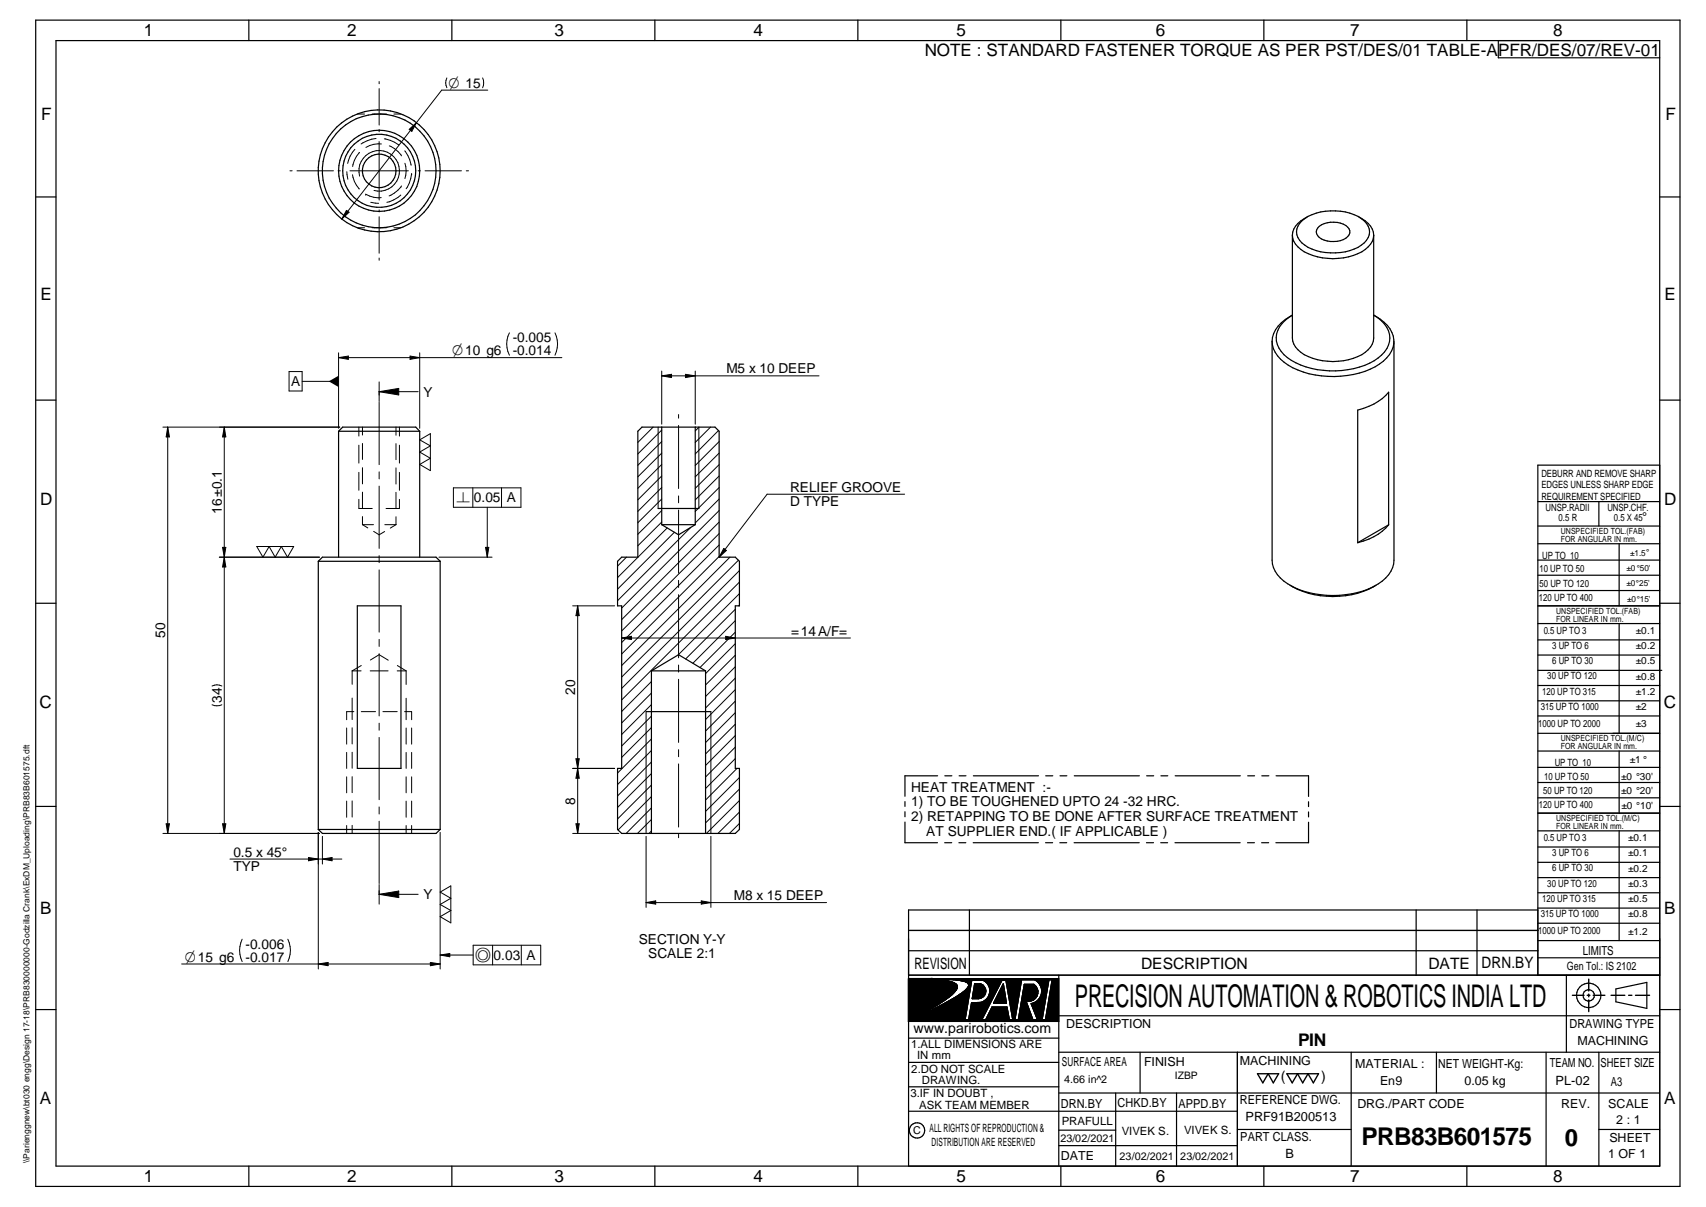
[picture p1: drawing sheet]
<svg xmlns="http://www.w3.org/2000/svg" width="420mm" height="297mm" viewBox="0 0 420 297" stroke-linecap="round" stroke-linejoin="round" font-family="sans-serif">
<g fill="none" stroke="#000" stroke-width=".3">
<path d="M8.8 5h405v287h-405zM13.8 10h395v277h-395zM61.3 5v5M111.3 5v5M161.3 5v5M211.3 5v5M261.3 5v5M311.3 5v5M361.3 5v5M369 10v4.2h39.8M8.8 48.5h5M318.3 57.9v25.3a6.2 6.2 0 0 0 5 5 15.5 15.5 0 0 0 12.9-1.5 4.7 4.7 0 0 0 2.1-3.5v-25.3"/>
<path d="M318.3 57.9a5.4 5.4 0 0 0 3.9 4.5 15.4 15.4 0 0 0 14-1 4.7 4.7 0 0 0 2.1-3.5M320.6 54.4a12.9 12.9 0 0 1 11.8-1.9 6.8 6.8 0 0 1 4.8 3.8 3.8 3.8 0 0 1-1.9 4 13.6 13.6 0 0 1-14 0 3.6 3.6 0 0 1-.7-5.9zM321.9 53.4a5.8 5.8 0 0 0-3.6 4.5M324.9 55.7a6.1 6.1 0 0 1 7 .2 1.65 1.65 0 0 1-.4 2.7 5.9 5.9 0 0 1-7-.6 1.56 1.56 0 0 1 .4-2.3zM334.7 53.4a5.8 5.8 0 0 1 3.6 4.5M408.8 48.5h5M315.6 79.4l2.7-1.8a6.5 6.5 0 0 0-3.9 6.3 8.6 8.6 0 0 0 5.9 5.9 22.1 22.1 0 0 0 18.1-1 7.1 7.1 0 0 0 3.9-5.6 6.7 6.7 0 0 0-4-5.6 8 8 0 0 1 5 6.1 7.4 7.4 0 0 1-4.6 6.6 23.4 23.4 0 0 1-21.4-.4 6.9 6.9 0 0 1-3.9-6.8 6.9 6.9 0 0 1 2.2-3.7zM8.8 98.5h5M313.3 84v53.9a7.8 7.8 0 0 0 5 6.4 23.3 23.3 0 0 0 21.2-.6 7.3 7.3 0 0 0 3.8-5.8v-53.9M408.8 98.5h5M83.4 106.1h20M83.4 106.1l1-1h18l1 1"/>
<path d="M83.4 106.1v31M103.4 106.1v31M157.1 106.1l1-1h18l1 1v31h4l1 1v11h-1v40h1v15l-1 1h-28l-1-1v-15h1v-40h-1v-11l1-1h4zM163 105.1v24M171.2 105.1v24M408.8 114.5h-30.1v125.5M78.4 138.1h30M78.4 138.1l1-1h28l1 1M78.4 138.1v66M108.4 138.1v66M162.1 125.1h10M163 129.1h8.2"/>
<path d="M163 129.1l4.1 2.5 4.1-2.5M342 129.2v-32.7a13.9 13.9 0 0 1-7.6 4.4v32.7M342 129.2a13.3 13.3 0 0 1-7.6 4.4M342 129.2l-7.6 4.4M378.7 123.4h30.1M378.7 133.8h30.1M378.7 137.8h30.1M378.7 129.5h30.1M393.8 123.4v6.1M398.8 133.8v15.3M8.8 148.5h5M88 149.1h10.8v40h-10.8z"/>
<path d="M317.7 144a21.5 21.5 0 0 0 21.2 0M378.7 141.6h30.1M378.7 145.3h30.1M378.7 149.1h30.1M378.7 153.5h30.1M378.7 157.5h30.1M398.8 153.5v27M408.8 148.5h5M159.1 175.1h16M160.4 165.1h13.4M160.4 165.1v40M160.4 165.1l6.7-4 6.7 4"/>
<path d="M173.8 165.1v40M378.7 161.2h30.1M378.7 165h30.6M378.7 168.7h30.1M378.7 172.5h30.1M378.7 176.2h30.1M8.8 198.5h5M222.9 197.3v1.2M222.9 199.8v1.2M230.9 190.9h-8v5.1M232.7 190.9h1.7M236.2 190.9h1.7"/>
<path d="M239.7 190.9h16.1M257.5 190.9h1.8M261.1 190.9h1.7M264.6 190.9h16M282.4 190.9h1.7M285.9 190.9h1.7M289.4 190.9h16.1M307.3 190.9h1.7M310.8 190.9h1.7M314.3 190.9h8v5.1M322.3 197.3v1.2M322.3 199.8v1.2"/>
<path d="M378.7 184.8h30.1M378.7 188.8h30.1M378.7 192.6h30.1M378.7 196.3h30.1M378.7 180.5h30.1M398.8 184.8v15.3M408.8 198.5h5M78.4 204.1l1 1h28l1-1M78.4 204.1h30M222.9 202.3v5.1h8M232.7 207.4h1.7M236.2 207.4h1.7"/>
<path d="M239.7 207.4h16M257.5 207.4h1.7M261 207.4h1.7M264.5 207.4h16.1M282.4 207.4h1.7M285.9 207.4h1.7M289.4 207.4h16M307.2 207.4h1.7M310.7 207.4h1.8M322.3 202.4v5h-8.1M378.7 200.1h30.1M378.7 204.5h30.1"/>
<path d="M378.7 208.4h30.1M378.7 212.2h30.1M378.7 216h30.1M378.7 219.7h30.1M398.8 204.5v27M223.8 240h185M223.8 229h154.9M223.8 234h154.9M238.7 223.9v16M260.8 240v47M348.8 223.9v16M363.8 223.9v16"/>
<path d="M378.7 223.9h-154.9v63.1M378.7 223.5h30.1M378.7 227.2h30.1M378.7 231.5h30.1M378.7 235.7h30.1M385.8 240v19M8.8 248.5h5M223.8 255.5h37M223.8 251.4h37M223.8 240.8h37M260.8 250h148M260.8 259h148"/>
<path d="M280.8 259v10M304.7 259v28M332.8 259v28M353.8 259v10M380.8 259v28M393.8 259v28M398 243.4l7.6-1.6v6.4l-7.6-1.7zM408.8 248.5h5M223.8 261.5h37M223.8 267.5h37M223.8 273.5h80.9M260.8 269h148"/>
<path d="M260.8 278.1h14M274.8 269v18M289.8 269v18M304.7 278h28.1M393.8 278h15M61.3 287v5M111.3 287v5M161.3 287v5M211.3 287v5M260.8 281.9h43.9M261.3 287v5M311.3 287v5"/>
<path d="M361.3 287v5"/>
<circle cx="93.4" cy="42.1" r="10"/>
<circle cx="93.4" cy="42" r="15"/>
<circle cx="93.4" cy="42.1" r="14"/>
<circle cx="93.4" cy="42.1" r="4.1"/>
<circle cx="93.4" cy="42.1" r="9"/>
<circle cx="391.3" cy="244.9" r="1.41"/>
<circle cx="391.3" cy="245" r="3"/>
<circle cx="225.9" cy="278.2" r="1.89"/>
</g>
<g fill="none" stroke="#000" stroke-width=".34">
<path d="M226.4 249.9l-2.6 1.5M226.9 249.6l-.2 .2M227.8 249.1l-.3 .2M229.3 240.8l1.5 .2M229.3 240.8l4.3 .7M229.3 240.8l5.6 .3M229.6 240.8l.4 .1M230 240.9l3.6 .1M230 240.9l-6.2-.1v10.6M230.8 241l2.8 .5M230.8 241l.5 .1M231 247.2l-7.2 4.2"/>
<path d="M231.4 247.6l-.3 .2M231.7 247.4l-.3 .2M232 241.2h.3M233.3 241h.3M233.6 241.5l.7 .1M233.6 241l1.2 .1M233.8 241.5l.2 .1M234.3 241.6l1.1 .5 .3 .5M234.3 241.6l1.1 .6M234.5 244.7l-3.6 2.6-2.8 1.7M234.8 241.1l2.9 .5M234.9 241.1l2.8 .5"/>
<path d="M234.9 245.7l-5 2.7-6.1 3M235 245.7l-5.3 2.8-5.9 2.9M235.4 243.7l-1.1 1.2-3.1 2.2M235.4 243.7l-.4 .5M235.5 243.5l-.1 .2M235.6 242.4l.1 .2M235.6 243.4l-.1 .1M235.7 242.6l-.2 .9M235.7 242.6l-.3 1.1M236 245l-1 .7M236 245l-1.1 .7M237.5 243.9l-1.5 1.1"/>
<path d="M237.7 241.6l.8 .4M237.7 241.6l.8 .4 .1 .3M238.3 243.2l-.8 .7M238.4 243l-.1 .1M238.4 241.9l.1 .1M238.5 242.9l-.1 .1M238.5 242.9l-.9 .9M238.5 242l.1 .6M238.5 242.7v.2M238.6 242.5l-.1 .2M239.3 241.2h2.8a2.94 2.94 0 0 1 1.7 3 2.94 2.94 0 0 1-2.2 2.5l-2.3 .1-.7 4.2h-1zM240.1 242.1h1.4a1.85 1.85 0 0 1 1.2 2.1 1.85 1.85 0 0 1-1.7 1.5h-1.5z"/>
<path d="M246.7 241.2h1.1l1.7 9.8h-.9l-.6-3.1h-3.7l-1.5 3.1h-1zM247.1 242.2l.8 4.7h-3.2zM251.6 241.1h3.2a3.2 3.2 0 0 1 1.7 3.3 3.2 3.2 0 0 1-2.5 2.6l1.6 4h-1.2l-1.8-4.7a2.25 2.25 0 0 0 2.8-1.2 2.25 2.25 0 0 0-.8-2.8h-2.3l-1.5 8.7h-.9zM258.3 241.1h.9l-1.7 9.9h-.9zM387.3 244.9h2.8M390.9 244.9h.7M391.3 241v2.9M391.3 244.6v.7M391.3 246.1v2.9M392.4 244.9h2.9M396.8 244.9h3.4M401.1 244.9h.8"/>
<path d="M402.8 244.9h3.5M309.7 264.2h5.2l-1.3 2.3-1.3-2.3-1.3 2.3zM316.9 264.2h7.8l-1.2 2.3-1.4-2.3-1.3 2.3-1.2-2.3-1.3 2.3z"/>
</g>
<g fill="#000">
<path d="M100.8 31.8l1.8-1.6-1.2 2.1zM85.3 51.8l.7 .4-1.8 1.7zM81 93.9l2.4-1.4v2.7zM83.4 88l2.4-.4v.8zM93.4 96.4l4.8-.8v1.6zM101 87.6l2.4 .4-2.4 .4zM163 92.5l2.4-.4v.8zM168.8 92.1l2.4 .4-2.4 .4zM41.3 105.1l.4 2.4h-.8zM55.2 105.1l.4 2.4h-.8zM55.2 137.1l.4 2.4h-.8zM54.8 134.7h.8l-.4 2.4z"/>
<path d="M119.6 134.7h.8l-.4 2.4zM178.3 135l.6 .5-1.8 1.6zM142.3 149.1l.4 2.4h-.9zM153.1 157l2.4-.4v.8zM178.7 156.6l2.4 .4-2.4 .4zM142.3 189.1l.4 2.4h-.9zM141.8 186.7h.9l-.4 2.4zM40.9 202.7h.8l-.4 2.4zM54.8 202.7h.8l-.4 2.4zM76 211l2.4 .4-2.4 .4zM79.4 211.4l2.4-.4v.8zM93.4 220.1l4.8-.8v1.6z"/>
<path d="M141.8 202.7h.9l-.4 2.4zM78.4 237.2l2.4-.3v.8zM106 236.9l2.4 .3-2.4 .5zM108.4 235l2.4-.3v.8zM159.1 222.1l2.4-.4v.8zM172.7 221.7l2.4 .4-2.4 .4zM247.1 242.2l.8 4.7h-3.2z"/>
<path d="M223.8 240.8h5.5l4.1 .6a2.33 2.33 0 0 1 2.3 1.5l-.6 1.2-2.2 1.9-3.2 2-5.9 3.4z" fill-rule="evenodd"/>
<path d="M229.3 240.8l7.2 .5 1.8 .5 .3 .3v.5l-.4 .7-.8 .7-2.4 1.7-5.3 2.8-5.9 2.9h37v-10.6zM246.7 241.2h1.1l1.7 9.8h-.9l-.6-3.1h-3.7l-1.5 3.1h-1zM239.3 241.2h2.8a2.94 2.94 0 0 1 1.7 3 2.94 2.94 0 0 1-2.2 2.5l-2.3 .1-.7 4.2h-1zM251.6 241.1h3.2a3.2 3.2 0 0 1 1.7 3.3 3.2 3.2 0 0 1-2.5 2.6l1.6 4h-1.2l-1.8-4.7a2.25 2.25 0 0 0 2.8-1.2 2.25 2.25 0 0 0-.8-2.8h-2.3l-1.5 8.7h-.9zM258.3 241.1h.9l-1.7 9.9h-.9z" fill-rule="evenodd"/>
<path d="M240.1 242.1h1.4a1.85 1.85 0 0 1 1.2 2.1 1.85 1.85 0 0 1-1.7 1.5h-1.5z" fill-rule="evenodd"/>
</g>
<g fill="#000">
<circle cx="235.4" cy="242.2" r=".17"/>
<circle cx="235.5" cy="242.3" r=".17"/>
<circle cx="238.4" cy="241.9" r=".17"/>
</g>
<g fill="none" stroke="#000" stroke-width=".25">
<path d="M110.1 19.2a2.6 2.6 0 0 0 0 2.4M118.9 19.2a2.99 2.99 0 0 1 0 2.4M87.4 36.7a6.8 6.8 0 0 0-1.8 3.5M88 28.1h1.8M88.6 37.5a6.4 6.4 0 0 0-1.7 3.5M91.6 28.1h3.6M92.6 34.1a8.4 8.4 0 0 0-3.7 1.3M93.4 20.1v.5M93.4 21.8v9M93.4 31.9v.5M93.4 34.8v14.4M93.9 35.4a6.1 6.1 0 0 0-3.8 .9"/>
<path d="M94.6 34.2a8.1 8.1 0 0 1 3.6 1.5M95.9 35.9a6.4 6.4 0 0 1 3 2.5M97 28.1h1.8M99.7 37.1a7.4 7.4 0 0 1 1.6 3.6M100.8 31.8l1.8-1.6-1.2 2.1zM120.1 22.2h-11.3l-24.6 31.7M71.4 42h.6M73.1 42h9M83.3 42h.5M85.3 51.8l.7 .4-1.8 1.7zM85.4 42.2l.3 1.9M86.2 42h14.4"/>
<path d="M86.8 43a6.7 6.7 0 0 0 1.7 3.5M88 56h1.8M88.6 43.3a5 5 0 0 1 4.3-6.2 5 5 0 0 1 5.5 5.3 5 5 0 0 1-6.3 4.5M90.1 47.8h.1M90.1 47.8a6.2 6.2 0 0 0 3.8 .8M91.3 49.8l1.9 .2M91.6 56h3.6M93.4 51.6v.6M93.4 53.3v9M97 56h1.8M98.7 48a7.4 7.4 0 0 1-3.4 1.8M98.9 45.8a6.7 6.7 0 0 1-3.1 2.4"/>
<path d="M99.7 40.2a6.1 6.1 0 0 1 0 3.7M101.4 42.8h.1M101.4 42.8a7.4 7.4 0 0 1-1.4 3.6M103 42h.5M104.7 42h9M114.8 42h.6M93.4 63.5v.6M71.2 91.4h3.2v4.8h-3.2zM74.4 93.9h9M83.4 86.8v18.6M83.4 88l2.4-.4v.8zM83.4 88h55"/>
<path d="M93.4 94v4.8M93.4 99v15.3M93.4 96.4h9.6M93.4 96.4l4.8-.8v1.6zM101 87.6l2.4 .4-2.4 .4zM103.4 86.8v18.6M125.5 81.9a5.9 5.9 0 0 0 0 5.5M136.7 81.9a6.3 6.3 0 0 1 0 5.5M163 91.3v13.1M163 92.5l2.4-.4v.8zM163 92.5h38.7M168.8 92.1l2.4 .4-2.4 .4z"/>
<path d="M171.2 91.3v13.1M40.1 105.1h43.6M41.3 105.1l.4 2.4h-.8zM41.3 105.1v100M55.2 105.1v100M55.2 105.1l.4 2.4h-.8zM88.4 105.1v2.2M88.4 109.6v4.4M88.4 116.2v4.4M89.3 105.1v2M89.3 109.1v4M89.3 115.1v4"/>
<path d="M93.4 116.1v1.8M93.4 119.6v15.4M97.5 105.1v2M97.5 109.2v3.9M97.5 115.1v4M98.4 105.1v2.2M98.4 109.6v4.4M98.4 116.2v4.4M103.4 108.2l2.6-1.5v9.1l-2.6-1.5 2.6-1.5-2.6-1.5 2.6-1.6zM160.9 105.1l-3.8 3.8M162.1 105.1v20M163 105.8l-5.9 5.9"/>
<path d="M163 108.7l-5.9 5.8M163 111.5l-5.9 5.8M163 114.3l-5.9 5.9M163 117.1l-5.9 5.9M163 120l-5.9 5.9M167.1 102v.9M167.1 104.7v15.5M172.1 105.1v20M172.2 105.1l-1 .9M175 105.1l-3.8 3.8M176.9 106l-5.7 5.7M177.1 108.7l-5.9 5.9"/>
<path d="M177.1 111.5l-5.9 5.8M177.1 114.3l-5.9 5.9M177.1 117.1l-5.9 5.9M177.1 120l-5.9 5.9M54 137.1h24.7M54.8 134.7h.8l-.4 2.4zM55.2 137.1l.4 2.4h-.8zM63.2 134.5h9.1l-1.5 2.6-1.5-2.6-1.5 2.6-1.5-2.6-1.5 2.6zM88.4 122.9v2.2h3.3M89.3 129.1h2.7M89.3 121.1v4M89.3 127.1v2"/>
<path d="M89.3 129.1l1.3 .8M92 130.8l1.4 .8 1.3-.8M93.4 136.7v1.8M94.8 129.1h2.7M97.5 121.2v3.9M97.5 127.2v1.9M97.5 129.1l-1.4 .9M98.4 122.9v2.2h-3.3M108.1 137.1h13.1M111.7 120.1h16.6v4.7h-16.6zM116.4 120.1v4.7M119.6 134.7h.8l-.4 2.4z"/>
<path d="M120 124.8v12.3M123.5 120.1v4.7M154.3 137.1l-2.2 2.2M163 122.8l-5.9 5.9M163 125.6l-5.9 5.9M163 128.5l-5.9 5.8M164.3 129.9l-12.2 12.3M166.1 131l-14 14M167.1 122v1.7M167.1 125.5v15.6M170.1 129.8l-18 18M177.1 122.8l-5.9 5.9"/>
<path d="M177.1 125.6l-24 24M177.1 128.5l-24 24M177.1 131.3l-24 24M177.1 134.1l-24 24M177.1 136.9l-24 24.1M178.3 135l.6 .5-1.8 1.6zM179.8 137.1l-26.7 26.7M181.9 137.9l-28.8 28.7M222.8 121.6h-33.9l-11.8 15.5M93.4 140.3v15.3M93.4 157.4v1.7M141 149.1h10.4"/>
<path d="M142.3 149.1v56M142.3 149.1l.4 2.4h-.9zM153.1 157l2.4-.4v.8zM153.1 157h56.4M167.1 142.8v1.8M167.1 146.3v15.6M178.7 156.6l2.4 .4-2.4 .4zM181.1 149.9l-12.2 12.3M181.1 152.7l-10.5 10.5M181.1 155.6l-8.7 8.7M181.1 158.4l-7.3 7.4M182.1 140.4l-29 29"/>
<path d="M182.1 143.3l-29 29M182.1 146.1l-15.1 15.1M182.1 148.9l-.2 .2M52.2 173.4a2.99 2.99 0 0 0 2.4 0M52.2 168.8a2.6 2.6 0 0 1 2.4 0M85.4 179.2v3.9M86.7 165.1h2.2M86.7 165.1v3.3M86.7 171.8v5.3M86.7 179.1v4M87.2 175.1h-1.8v2M89 163.8l-2.3 1.3"/>
<path d="M89 175.1h3.5M91.2 165.1h4.4M91.2 162.4l2.2-1.3 2.2 1.4M93.4 160.9v15.3M93.4 178v1.7M94.3 175.1h3.5M97.8 165.1h2.2M97.9 163.8l2.1 1.3M99.6 175.1h1.8v2M100 165.1v3.3M100 171.8v5.3M100 179.2v3.9"/>
<path d="M101.4 179.2v3.9M159.1 175.1v30M160.4 167.7l-7.3 7.4M160.4 170.6l-7.3 7.3M160.4 173.4l-7.3 7.4M160.4 176.2l-7.3 7.4M160.4 179.1l-7.3 7.3M167.1 163.7v1.7M167.1 167.2v15.5M175.1 175.1v30M181.1 161.2l-7.3 7.4M181.1 164.1l-7.3 7.3"/>
<path d="M181.1 166.9l-7.3 7.3M181.1 169.7l-7.3 7.4M181.1 172.6l-7.3 7.3M181.1 175.4l-7.3 7.4M181.1 178.2l-7.3 7.3M85.4 185.2v3.9M85.4 191.2v3.9M85.4 197.1v4M86.7 185.1v4M86.7 191.1v4M86.7 197.1v4M93.4 181.5v15.3"/>
<path d="M93.4 198.6v1.7M100 185.2v3.9M100 191.2v3.9M100 197.1v4M101.4 185.2v3.9M101.4 191.2v3.9M101.4 197.1v4M141 189.1h10.4M141.8 186.7h.9l-.4 2.4zM142.3 189.1l.4 2.4h-.9zM160.4 181.9l-8.3 8.3M160.4 184.7l-8.3 8.4"/>
<path d="M160.4 187.5l-8.3 8.4M160.4 190.4l-8.3 8.3M160.4 193.2l-8.3 8.3M160.4 196l-8.2 8.3M160.4 198.8l-6.2 6.3M167.1 184.5v1.7M167.1 188v15.5M181.1 181l-7.3 7.4M181.1 183.9l-7.3 7.3M181.1 186.7l-7.3 7.4M181.5 189.1l-7.7 7.8M182.1 191.3l-8.3 8.4"/>
<path d="M182.1 194.2l-8.3 8.3M182.1 197l-8.1 8.1M182.1 199.9l-5.3 5.2M40.1 205.1h38.6M40.9 202.7h.8l-.4 2.4zM54.8 202.7h.8l-.4 2.4zM56.6 211.4h27.6M76 211l2.4 .4-2.4 .4zM78.4 204.9v33.6M79.4 205.8v6.8M79.4 211.4l2.4-.4v.8zM85.4 203.2v1.9"/>
<path d="M86.7 203.1v2M93.4 202.1v15.3M93.4 217.7v4.8M100 203.2v1.9M101.4 203.2v1.9M108.4 204.9v33.6M108.4 219.5l2.6-1.5v9.1l-2.6-1.5 2.6-1.5-2.6-1.5 2.6-1.5zM141 205.1h11.4M141.8 202.7h.9l-.4 2.4zM159.1 205.8v17.5M160.4 201.7l-3.4 3.4M160.4 204.5l-.6 .6"/>
<path d="M167.1 205.3v.9M175.1 205.8v17.5M182.1 202.6l-2.4 2.5M44.7 237.2h63.7M59.6 231.1a6.3 6.3 0 0 0 0 5.5M70.9 231.1a6.3 6.3 0 0 1 0 5.5M78.4 237.2l2.4-.3v.8zM93.4 220.1l4.8-.8v1.6zM93.4 220.1h9.6M106 236.9l2.4 .3-2.4 .5zM108.4 235h8.1M108.4 235l2.4-.3v.8z"/>
<path d="M116.5 232.6h16.7v4.8h-16.7zM121.3 232.6v4.8M128.4 232.6v4.8M159.1 222.1l2.4-.4v.8zM159.1 222.1h44.5M172.7 221.7l2.4 .4-2.4 .4z"/>
</g>
<text font-size="7.7" x="264.7" y="247.9">PRECISION AUTOMATION &amp; ROBOTICS INDIA LTD</text>
<text font-size="6" x="335.3" y="281.7">PRB83B601575</text>
<text font-size="5.9" x="385.4" y="282.1">0</text>
<text font-size="4.3" x="319.7" y="257.4">PIN</text>
<g font-size="4.2">
<text x="35.4" y="9">1</text>
<text x="85.5" y="8.9">2</text>
<text x="136.6" y="9">3</text>
<text x="185.6" y="9">4</text>
<text x="235.6" y="9">5</text>
<text x="284.6" y="8.8">6</text>
<text x="332.6" y="9">7</text>
<text x="382.6" y="9">8</text>
<text x="227.7" y="13.8">NOTE : STANDARD FASTENER TORQUE AS PER PST/DES/01 TABLE-A</text>
<text x="369" y="13.7">PFR/DES/07/REV-01</text>
<text x="10.1" y="29.6">F</text>
<text x="410.2" y="29.6">F</text>
<text x="9.9" y="73.9">E</text>
<text x="409.9" y="73.9">E</text>
<text x="9.9" y="124.2">D</text>
<text x="409.9" y="124.2">D</text>
<text x="9.7" y="174.3">C</text>
<text x="409.7" y="174.3">C</text>
<text x="9.9" y="225">B</text>
<text x="409.8" y="225">B</text>
<text x="9.8" y="271.7">A</text>
<text x="409.8" y="271.7">A</text>
<text x="35.4" y="291">1</text>
<text x="85.5" y="290.9">2</text>
<text x="136.6" y="291">3</text>
<text x="185.6" y="291">4</text>
<text x="235.6" y="291">5</text>
<text x="284.6" y="290.8">6</text>
<text x="332.6" y="291">7</text>
<text x="382.6" y="291">8</text>
</g>
<g font-size="3.9">
<text x="225.2" y="238.6">REVISION</text>
<text x="281" y="238.6">DESCRIPTION</text>
<text x="351.8" y="238.4">DATE</text>
<text x="364.9" y="238.3">DRN.BY</text>
</g>
<g font-size="3.7">
<text x="110.5" y="21.6">O 15</text>
<text x="111.4" y="87.4">O10 g6</text>
<text x="112.4" y="123.7">n</text>
<text x="45.5" y="236.6">O15 g6</text>
<text x="117" y="236.2">a</text>
</g>
<g font-size="3.5">
<text x="224.9" y="254.3">www.parirobotics.com</text>
<text x="315.5" y="266.1">(</text>
<text x="325.4" y="266.1">)</text>
</g>
<g font-size="3.4">
<text x="126.3" y="84.3">-0.005</text>
<text x="126.3" y="87.4">-0.014</text>
<text x="71.7" y="95">A</text>
<text x="178.9" y="91.9">M5 x 10 DEEP</text>
<text x="104.3" y="97.6">Y</text>
<text x="116.7" y="123.7">0.05 A</text>
<text x="194.6" y="121">RELIEF GROOVE</text>
<text x="194.6" y="124.6">D TYPE</text>
<text x="54.6" y="126.5" transform="rotate(-90 54.6 126.5)">16±0.1</text>
<text x="40.7" y="157" transform="rotate(-90 40.7 157)">50</text>
<text x="194.8" y="156.4">=14A/F=</text>
<text x="54.6" y="173" transform="rotate(-90 54.6 173)">34</text>
<text x="141.6" y="171" transform="rotate(-90 141.6 171)">20</text>
<text x="224.4" y="194.9">HEAT TREATMENT :-</text>
<text x="141.6" y="198" transform="rotate(-90 141.6 198)">8</text>
<text x="224.4" y="198.5">1) TO BE TOUGHENED UPTO 24 -32 HRC.</text>
<text x="224.4" y="202.1">2) RETAPPING TO BE DONE AFTER SURFACE TREATMENT</text>
<text x="228.1" y="205.7">AT SUPPLIER END.( IF APPLICABLE )</text>
<text x="57.5" y="210.8">0.5 x 45°</text>
<text x="57.5" y="214.4">TYP</text>
<text x="104.3" y="221.3">Y</text>
<text x="180.8" y="221.5">M8 x 15 DEEP</text>
<text x="60.5" y="233.6">-0.006</text>
<text x="157.3" y="232.3">SECTION Y-Y</text>
<text x="60.5" y="236.6">-0.017</text>
<text x="121.6" y="236.2">0.03 A</text>
<text x="159.7" y="235.9">SCALE 2:1</text>
</g>
<g font-size="3.1">
<text x="404.4" y="128.3">°</text>
<text x="389.8" y="234.9">LIMITS</text>
<text x="262.6" y="253">DESCRIPTION</text>
<text x="386.5" y="253">DRAWING TYPE</text>
<text x="388.5" y="257.1">MACHINING</text>
<text x="261.5" y="262.3">SURFACE AREA</text>
<text x="281.8" y="262.3">FINISH</text>
<text x="305.4" y="262.2">MACHINING</text>
<text x="333.8" y="262.8">MATERIAL :</text>
<text x="354.2" y="262.7">NET WEIGHT-Kg:</text>
<text x="381.7" y="262.6">TEAM NO.</text>
<text x="394.2" y="262.6">SHEET SIZE</text>
<text x="339.9" y="267.1">En9</text>
<text x="360.7" y="267">0.05 kg</text>
<text x="383.1" y="267.1">PL-02</text>
<text x="396.7" y="267.4">A3</text>
<text x="261.3" y="272.6">DRN.BY</text>
<text x="275.2" y="272.5">CHKD.BY</text>
<text x="290.3" y="272.7">APPD.BY</text>
<text x="305.4" y="271.8">REFERENCE DWG.</text>
<text x="306.7" y="275.9">PRF91B200513</text>
<text x="334.3" y="272.8">DRG./PART CODE</text>
<text x="384.5" y="272.7">REV.</text>
<text x="396.1" y="272.6">SCALE</text>
<text x="305.5" y="280.8">PART CLASS.</text>
<text x="396.4" y="281.1">SHEET</text>
<text x="398.1" y="276.5">2 : 1</text>
<text x="261.3" y="285.6">DATE</text>
<text x="316.6" y="284.9">B</text>
<text x="396.1" y="284.9">1 OF 1</text>
</g>
<g font-size="2.8">
<text x="385.9" y="238.7">Gen Tol.: IS 2102</text>
<text x="224.4" y="257.9">1.ALL DIMENSIONS ARE</text>
<text x="224.4" y="264">2.DO NOT SCALE</text>
<text x="225.9" y="260.7">IN mm</text>
<text x="227.1" y="266.8">DRAWING.</text>
<text x="224.2" y="270">3.IF IN DOUBT ,</text>
<text x="226.4" y="272.8">ASK TEAM MEMBER</text>
<text x="228.9" y="278.7">ALL RIGHTS OF REPRODUCTION &amp;</text>
<text x="261.5" y="276.8">PRAFULL</text>
<text x="276.3" y="279.2">VIVEK S.</text>
<text x="291.6" y="279.1">VIVEK S.</text>
<text x="229.4" y="282.1">DISTRIBUTION ARE RESERVED</text>
</g>
<g font-size="2.7">
<text x="262.1" y="266.5">4.66 in^2</text>
<text x="224.9" y="279.2">C</text>
<text x="261.1" y="281">23/02/2021</text>
<text x="275.7" y="285.5">23/02/2021 23/02/2021</text>
</g>
<g font-size="2.5">
<text x="379.6" y="117.4">DEBURR AND REMOVE SHARP</text>
<text x="379.6" y="120.2">EDGES UNLESS SHARP EDGE</text>
<text x="379.6" y="123">REQUIREMENT SPECIFIED</text>
<text x="380.7" y="125.9">UNSP.RADII</text>
<text x="395.9" y="125.8">UNSP.CHF.</text>
<text x="383.9" y="128.3">0.5 R</text>
<text x="397.5" y="128.2">0.5 X 45</text>
<text x="379.8" y="137.5">UP TO 10</text>
<text x="379.1" y="140.9">10 UP TO 50</text>
<text x="379" y="147.9">120 UP TO 400</text>
<text x="379.2" y="144.4">50 UP TO 120</text>
<text x="380.2" y="155.9">0.5 UP TO 3</text>
<text x="402.9" y="156">±0.1</text>
<text x="382.3" y="159.7">3 UP TO 6</text>
<text x="402.9" y="159.7">±0.2</text>
<text x="381.1" y="167.2">30 UP TO 120</text>
<text x="382.3" y="163.4">6 UP TO 30</text>
<text x="402.9" y="163.5">±0.5</text>
<text x="402.9" y="167.3">±0.8</text>
<text x="379.8" y="170.9">120 UP TO 315</text>
<text x="402.9" y="171">±1.2</text>
<text x="378.8" y="178.9">1000 UP TO 2000</text>
<text x="379.5" y="174.7">315 UP TO 1000</text>
<text x="402.9" y="174.8">±2</text>
<text x="402.9" y="179">±3</text>
<text x="380.3" y="192">10 UP TO 50</text>
<text x="382.9" y="188.6">UP TO 10</text>
<text x="399.3" y="191.9">±0 °30'</text>
<text x="401.4" y="187.7">±1 °</text>
<text x="380.1" y="195.4">50 UP TO 120</text>
<text x="399.3" y="195.3">±0 °20'</text>
<text x="379" y="198.9">120 UP TO 400</text>
<text x="399.3" y="199.1">±0 °10'</text>
<text x="380.2" y="206.9">0.5 UP TO 3</text>
<text x="401" y="207">±0.1</text>
<text x="382.3" y="210.7">3 UP TO 6</text>
<text x="382.3" y="214.4">6 UP TO 30</text>
<text x="401" y="210.7">±0.1</text>
<text x="401" y="214.5">±0.2</text>
<text x="379.8" y="222">120 UP TO 315</text>
<text x="381.1" y="218.2">30 UP TO 120</text>
<text x="401" y="218.2">±0.3</text>
<text x="401" y="222">±0.5</text>
<text x="379.5" y="225.7">315 UP TO 1000</text>
<text x="401" y="225.8">±0.8</text>
<text x="378.8" y="230">1000 UP TO 2000</text>
<text x="401" y="230">±1.2</text>
<text x="289.4" y="265.6">IZBP</text>
</g>
<g font-size="2.1">
<text x="384.4" y="131.3">UNSPECIFIED TOL.(FAB)</text>
<text x="384.4" y="133.4">FOR ANGULAR IN mm.</text>
<text x="401.5" y="136.9">±1.5°</text>
<text x="400.5" y="140.6">±0 °50'</text>
<text x="400.6" y="144.3">±0°25'</text>
<text x="400.7" y="148">±0°15'</text>
<text x="383.2" y="151">UNSPECIFIED TOL.(FAB)</text>
<text x="383.2" y="153.1">FOR LINEAR IN mm.</text>
<text x="384.4" y="182.3">UNSPECIFIED TOL.(M/C)</text>
<text x="384.4" y="184.4">FOR ANGULAR IN mm.</text>
<text x="383.2" y="202">UNSPECIFIED TOL.(M/C)</text>
<text x="383.2" y="204.1">FOR LINEAR IN mm.</text>
<text x="7.2" y="286.3" transform="rotate(-90 7.2 286.3)">\\Parienggnew\bt030 engg\Design 17-18\PRB830000000-Godzilla Crank\ExDM_Uploading\PRB83B601575.dft</text>
</g>
</svg>
